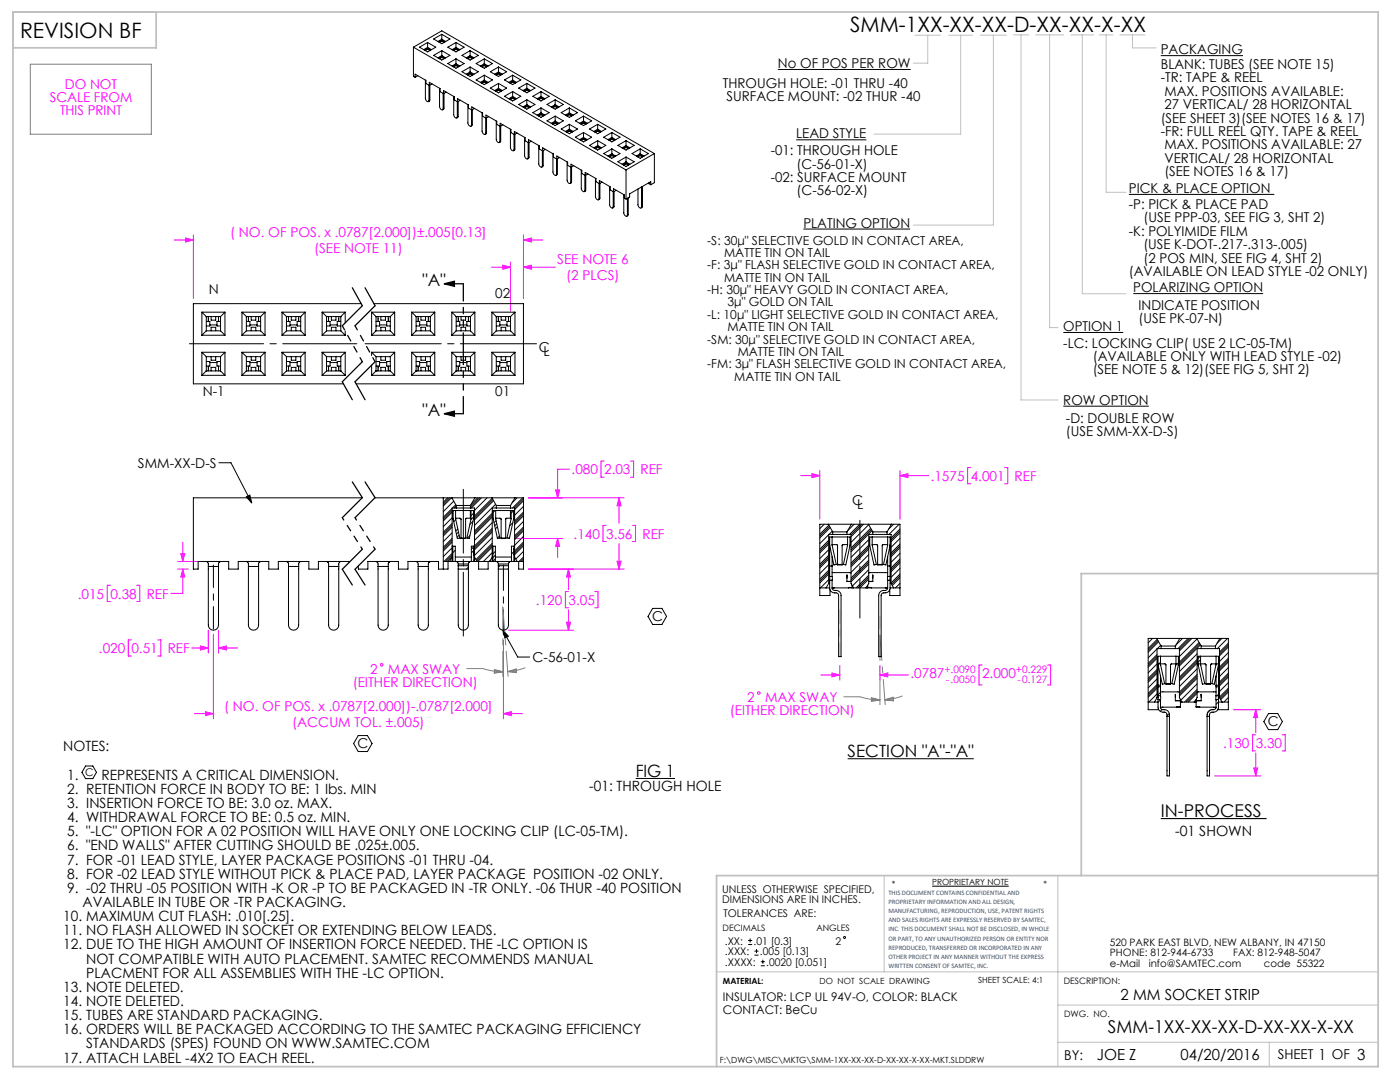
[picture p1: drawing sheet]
<svg xmlns="http://www.w3.org/2000/svg" width="279mm" height="216mm" viewBox="0 0 279 216" stroke-linecap="round" stroke-linejoin="round" font-family="sans-serif">
<g fill="none" stroke="#000" stroke-width=".2">
<path d="M155.2 13.9h26.6M231.7 11.1h16.4M158.9 27.9h14M225.3 38.8h29M160.3 45.7h21.3M226.2 58.6h25.9M212.2 66.3h12M43.7 92.3h2.4l4.1 8.1M49.2 99.1l.7-.3 .3 1.6zM212.2 81h17.1M100.4 125.8l1.1 1.1-.7 .4zM100.4 125.8l2.9 5.3h2.4"/>
<path d="M130.3 121.4h1.8l.9 1.6-.9 1.6h-1.8l-1-1.6zM17.1 152.8h1.4l.8 1.3-.8 1.3h-1.4l-.7-1.3zM71.5 146.8h1.8l1 1.6-1 1.6h-1.8l-.9-1.6zM126.9 155.3h7.8M169.2 151.4h25.1M253.2 142.4h1.8l.9 1.6-.9 1.6h-1.8l-1-1.6zM186 176.8h15.3"/>
</g>
<g fill="none" stroke="#c0c0c0" stroke-width=".2">
<path d="M182.6 7h5.1M185.2 7v5.6h-2.9M189.3 7h4.8M191.7 7v19.8h-17.3M195.6 7h5.3M198.3 7v37.9h-16M202.2 7h3.1M203.8 7v72.8h7.3M206.7 7h5.6M209.5 7v58.4h1.6M213.7 7h4.6M216 7v51.6h8.7"/>
<path d="M219.4 7h2.7M220.8 7v31.4h3.9M223.5 7h5M226 7v2.6h4.7M176.5 174.7v19.2M211.1 174.7v38.1M143 193.9h132M211.1 208h63.9M211.1 200.6h63.9M253.3 208v4.8"/>
</g>
<path d="M2.6 2.4h272.4v210.4h-272.4zM31.2 2.4v7.1h-28.6M275 114.5h-59.2v60.2M275 174.7h-132v38.1" fill="none" stroke="#c0c0c0" stroke-width=".35"/>
<g fill="none" stroke="#f0f" stroke-width=".2">
<path d="M34.8 47.9h3.8M37 47.5l1.6 .4-1.6 .4zM38.6 46.9v12.7M98.1 53.3h3.8M100.3 52.9l1.6 .4-1.6 .4zM101.9 52.3v9.9M104.5 47.9l1.5-.4v.8zM104.5 53.3l1.5-.4v.8zM104.5 46.9v12.7M104.5 47.9h3.8M104.5 53.3h6.3M105.5 99.3h19.1"/>
<path d="M110.9 97.8h.8l-.4 1.5zM113.7 93.6h-2.4v5.7M120.6 92h-.6v3.2h.6M123.5 99.3l.4 1.6h-.7zM123.5 99.3v5.1M125.8 92h.7v3.2h-.7M159.8 94.9h3.8M162 94.5l1.6 .4-1.6 .4zM163.6 93.9v9.7M179.6 94.9l1.6-.4v.8zM179.6 93.9v9.7M179.6 94.9h5.7"/>
<path d="M193.7 93.3h-.6v3.2h.6M200.5 93.3h.6v3.2h-.6M22 116.8h-.6v3.2h.6M27.3 116.8h.6v3.2h-.6M35.5 113.6h2.1M35.5 112h4M36.1 110.5h.8l-.4 1.5zM36.5 113.6l.4 1.5h-.8zM36.5 113.6v4.8h-2.4M36.5 108.2v3.8M102.7 107.5h9.6M105.5 113.6h19.1"/>
<path d="M111.3 107.5l.4 1.5h-.8zM111.3 107.5v3.8M113.5 113.6l.3 1.5h-.7zM113.5 118h-.7v3.3h.7M113.5 113.6v4M118.7 118h.6v3.3h-.6M121 104.8h-.7v3.3h.7M123.2 112h.7l-.4 1.6zM123.5 108.5v5.1M126.2 104.8h.6v3.3h-.6M26.2 127.7h-.6v3.2h.6M31.5 127.7h.6v3.2h-.6"/>
<path d="M38.3 129.3h3.3M40 128.9l1.6 .4-1.6 .4zM41.6 125.8v4.5M42.6 126.5v16.9M43.6 129.3l1.6-.4v.8zM43.6 125.8v4.5M43.6 129.3h3.8M100.5 127.7v15.7M101.5 125.8h13M113.1 124.2h.7l-.3 1.6zM113.5 121.7v4.1M163.8 134.7h3.8"/>
<path d="M166 134.3l1.6 .4-1.6 .4zM167.6 132.8v2.9M175.6 134.7l1.6-.4v.8zM175.6 132.8v2.9M175.6 134.7h5.7M196 132.7h-.6v4h.6M209.1 132.7h.6v4h-.6M38.8 142.4h3.8M41 142l1.6 .4-1.6 .4zM100.5 142.4l1.5-.4v.8zM100.5 142.4h3.8M242.4 154.8h9.2"/>
<path d="M246.2 141.6h5.4M250.2 153.2h.8l-.4 1.6zM250.6 141.6l.4 1.6h-.8zM250.6 146.6h-.6v3.2h.6M250.6 141.6v4.6M250.6 150.2v4.6M255.9 146.6h.6v3.2h-.6"/>
<circle cx="76.2" cy="132.7" r=".26"/>
<circle cx="151.4" cy="138.3" r=".26"/>
</g>
<path d="M231.7 163.3h21.1" fill="none" stroke="#000" stroke-width=".21"/>
<path d="M88.7 56.6l2-.5v1zM88.7 56.6h3.8M88.7 82.6l2-.6v1.1zM88.7 82.6h3.8" fill="none" stroke="#000" stroke-width=".25"/>
<g fill="none" stroke="#808080" stroke-width=".2">
<path d="M6 12.8h24.2v14h-24.2zM93.2 133.4h3.2a12.9 12.9 0 0 0 4 .6M98.7 133.8l1.7 .2M98.7 133.6l1.7 .4-1.8 .3zM100.4 134l-1.7 .1M101.3 134l1.7-.5 .1 .7zM101.3 134h1.8M103 133.7l-1.7 .3M104.9 133.2l-1.8 .5-1.8 .3M168.4 139h3.2a12.9 12.9 0 0 0 4 .7M173.9 139.4l1.7 .3M173.9 139.2l1.7 .5-1.7 .3z"/>
<path d="M175.6 139.7l-1.7 .1M176.6 139.6l1.7-.5v.8zM176.6 139.6l1.7 .1M178.3 139.3l-1.7 .3M180.1 138.9l-1.7 .5-1.8 .2"/>
</g>
<path d="M71.2 68.6h-33.4" fill="none" stroke="#000" stroke-width=".2" stroke-dasharray="15.2 1.3 1.3 1.3" stroke-dashoffset=".4"/>
<path d="M107.1 68.6h-34.2" fill="none" stroke="#000" stroke-width=".2" stroke-dasharray="15.2 1.3 1.3 1.3"/>
<path d="M100.5 126.7v-13.9" fill="none" stroke="#000" stroke-width=".2" stroke-dasharray="15.2 1.3 1.3 1.3" stroke-dashoffset="10.2"/>
<path d="M92.5 126.9v-29.3" fill="none" stroke="#000" stroke-width=".2" stroke-dasharray="15.2 1.3 1.3 1.3" stroke-dashoffset="2.5"/>
<path d="M42.6 125.5v-12.7" fill="none" stroke="#000" stroke-width=".2" stroke-dasharray="15.2 1.3 1.3 1.3" stroke-dashoffset="10.8"/>
<path d="M171.6 103.8v19.5" fill="none" stroke="#000" stroke-width=".2" stroke-dasharray="15.2 1.3 1.3 1.3" stroke-dashoffset="7.4"/>
<g fill="none" stroke="#000" stroke-width=".25" stroke-dasharray="6.3 1.3 1.3 1.3 1.3 1.3">
<path d="M70.3 57.4l2 3.6M72.9 57.4l2 3.6M68.3 76.2l2 3.6M70.9 76.2l2 3.6M72.3 61l-4 4M72.3 72.2l-4 4M74.9 61l-4 4M74.9 72.2l-4 4M70.3 96.2l2 3.1M72.3 99.3l-4 4M72.9 96.2l2 3.1M74.9 99.3l-4 4"/>
<path d="M68.3 113.6l2 3.1M70.9 113.6l2 3.1M72.3 109.6l-4 4M74.9 109.6l-4 4"/>
</g>
<path d="M68.3 65l4 7.2M70.9 65l4 7.2" fill="none" stroke="#000" stroke-width=".25" stroke-dasharray="6.3 1.3 1.3 1.3 1.3 1.3" stroke-dashoffset="5.4"/>
<path d="M68.3 103.3l4 6.3M70.9 103.3l4 6.3" fill="none" stroke="#000" stroke-width=".25" stroke-dasharray="6.3 1.3 1.3 1.3 1.3 1.3" stroke-dashoffset="5.8"/>
<path d="M92.5 56.6v26" fill="none" stroke="#000" stroke-width=".25" stroke-dasharray="6.3 1.3 1.3 1.3 1.3 1.3" stroke-dashoffset="2.9"/>
<path d="M100.4 121.1l1 13.9M100.4 135v-13.9M175.6 126.8l1.1 13.8M175.6 140.6v-13.8" fill="none" stroke="#808080" stroke-width=".2" stroke-dasharray="15.2 1.3 1.3 1.3" stroke-dashoffset="10.2"/>
<path d="M167.6 131v-9.3" fill="none" stroke="#c0c0c0" stroke-width=".2" stroke-dasharray="15.2 1.3 1.3 1.3" stroke-dashoffset="12.5"/>
<path d="M175.6 131.7v-8.8" fill="none" stroke="#c0c0c0" stroke-width=".2" stroke-dasharray="15.2 1.3 1.3 1.3" stroke-dashoffset="12.8"/>
<g fill="#000">
<path d="M88.7 56.6l2-.5v1zM88.7 82.6l2-.6v1.1z"/>
<path d="M49.2 99.1l.7-.3 .3 1.6zM100.4 125.8l1.1 1.1-.7 .4z"/>
</g>
<path d="M37 47.5l1.6 .4-1.6 .4zM104.5 47.9l1.5-.4v.8zM100.3 52.9l1.6 .4-1.6 .4zM104.5 53.3l1.5-.4v.8zM110.9 97.8h.8l-.4 1.5zM111.3 107.5l.4 1.5h-.8zM36.5 113.6l.4 1.5h-.8zM36.1 110.5h.8l-.4 1.5zM41 142l1.6 .4-1.6 .4zM100.5 142.4l1.5-.4v.8zM123.5 99.3l.4 1.6h-.7zM123.2 112h.7l-.4 1.6zM43.6 129.3l1.6-.4v.8zM40 128.9l1.6 .4-1.6 .4zM113.1 124.2h.7l-.3 1.6zM113.5 113.6l.3 1.5h-.7zM166 134.3l1.6 .4-1.6 .4zM175.6 134.7l1.6-.4v.8zM162 94.5l1.6 .4-1.6 .4zM179.6 94.9l1.6-.4v.8zM250.2 153.2h.8l-.4 1.6zM250.6 141.6l.4 1.6h-.8z" fill="#f0f"/>
<g fill="none" stroke="#000" stroke-width=".2">
<path d="M82.5 9.4l5.7-3.2 42.4 24.4M82.5 9.4l42.4 24.5M82.5 9.4v5.8l.3 .2M82.8 15.4v-.6l2.2 1.2v.7l.7 .4M83.4 15.1l-.6 .3M83.7 9.4l1.6-.9 1.7 .9-1.7 1zM84.6 9.9l.7-.4 .8 .4M84.9 10.1l.4-.3 .5 .3M84.9 16v3.6l.2 .5 .3 .2 .2-.3v-3M85.3 9.7h.1M85.3 9.7l.6 .3M85.3 8.5v1.2"/>
<path d="M85.3 9.7l-.6 .3M85.7 17.1v-.7l2.1 1.3v.6l.7 .4M85.8 17v2.9l-.3 .4M86.2 16.7l-.5 .4M86.5 11.1l1.7-1 1.6 1-1.6 .9zM86.5 7.8l1.7-1 1.6 1-1.6 .9zM87.4 11.5l.8-.4 .7 .4M87.4 8.3l.8-.5 .7 .5M87.6 11.6l.6-.3 .6 .3M87.7 17.6v3.7l.1 .3 .4 .3 .2-.2v-3.1M88.1 11.3h.1M88.1 8.1h.1"/>
<path d="M88.2 11.5l-.5 .2M88.2 8.2l-.5 .3M88.2 11.5h.1M88.2 8.2h.1M88.2 8l.6 .4M88.2 6.8v1.3M88.2 10.1v1.2M88.2 8l-.6 .4M88.2 8.2l.4 .3M88.2 11.5l.4 .2M88.5 18.7v-.6l2.2 1.2v.6l.6 .4M88.6 18.6v3l-.3 .3"/>
<path d="M89 18.4l-.5 .3M89.4 12.7l1.6-1 1.6 1-1.6 .9zM89.4 9.4l1.6-.9 1.6 .9-1.6 1zM90.2 13.2l.8-.5 .8 .5M90.2 9.9l.8-.4 .8 .4M90.4 13.3l.6-.4 .6 .4M90.6 19.2v3.7l.1 .3 .3 .4 .3-.3v-3M91 13h.1M91 9.7h.1M91 13.1l-.5 .3M91 9.8l-.5 .3M91 13.1h.1"/>
<path d="M91 9.8h.1M91 9.7l.6 .3M91 8.5v1.2M91 11.7v1.3M91 9.7l-.6 .3M91 9.8l.5 .3M91 13.1l.5 .3M92.2 14.3l1.6-.9 1.7 .9-1.7 1zM92.2 11.1l1.6-1 1.7 1-1.7 .9zM93 14.8l.8-.4 .8 .4M93 11.5l.8-.4 .8 .4M93.2 11.6l.6-.3 .6 .3"/>
<path d="M93.4 15l.4-.3 .5 .3M93.4 11.7l.4-.2 .5 .2M93.8 14.6h.1M93.8 10.1v1.2M93.8 13.4v1.2M93.8 14.6l.6 .3M93.8 14.6l-.6 .3M95 15.9l1.7-.9 1.6 .9-1.6 1zM95 12.7l1.7-1 1.6 1-1.6 .9zM95.9 16.4l.8-.4 .7 .4M95.9 13.2l.8-.5 .7 .5M96.1 13.3l.6-.4 .6 .4"/>
<path d="M96.6 13h.1M96.6 16.2h.1M96.6 13.1l-.4 .3M96.6 16.4l-.4 .2M96.7 13.1h.1M96.7 16.4h.1M96.7 16.2l.6 .3M96.7 11.7v1.3M96.7 15v1.2M96.7 16.2l-.6 .3M96.7 13.1l.4 .3M96.7 16.4l.4 .2"/>
<path d="M97.9 17.6l1.6-1 1.6 1-1.6 .9zM97.9 14.3l1.6-.9 1.6 .9-1.6 1zM98.7 18.1l.8-.5 .8 .5M98.7 14.8l.8-.4 .8 .4M98.9 18.2l.6-.4 .6 .4M99.4 14.6h.1M99.4 17.9h.1M99.5 14.7l-.5 .3M99.5 18l-.5 .3M99.5 14.7h.1M99.5 18h.1M99.5 14.6l.6 .3"/>
<path d="M99.5 13.4v1.2M99.5 16.6v1.3M99.5 14.6l-.6 .3M99.5 14.7l.4 .3M99.5 18l.4 .3M100.7 19.2l1.6-.9 1.6 .9-1.6 1zM100.7 15.9l1.6-.9 1.6 .9-1.6 1zM101.5 19.7l.8-.4 .8 .4M101.5 16.4l.8-.4 .8 .4M101.7 19.8l.6-.3 .6 .3M101.8 19.9l.5-.3 .5 .3M101.8 16.6l.5-.2 .5 .2"/>
<path d="M102.3 16.2h.1M102.3 18.3v1.2M102.3 16.2l.6 .3M102.3 15v1.2M102.3 16.2l-.6 .3M103.5 17.6l1.6-1 1.7 1-1.7 .9zM104.4 18.1l.7-.5 .8 .5M104.5 18.2l.6-.4 .6 .4M104.7 18.3l.4-.3 .5 .3M105.1 17.9h.1M105.1 16.6v1.3M105.1 19.9v1.2"/>
<path d="M106.3 19.2l1.7-.9 1.6 .9-1.6 1zM107.2 19.7l.8-.4 .7 .4M107.4 19.8l.6-.3 .6 .3M107.9 19.5h.1M108 19.6l-.5 .3M108 19.6h.1M108 18.3v1.2M108 19.6l.4 .3M110.8 19.9v1.2M91.3 20.3v-.6l2.2 1.2v.7l.7 .4M91.4 20.3v2.9l-.2 .3M91.9 20l-.6 .3"/>
<path d="M93.4 20.9v3.6l.1 .4 .4 .3 .2-.3v-3M94.2 22v-.7l2.1 1.3v.6l.7 .4M94.3 21.9v2.9l-.3 .4M94.7 21.6l-.5 .4M96.2 22.5v3.7l.1 .3 .4 .3 .2-.2v-3.1M97 23.6v-.6l2.1 1.2v.6l.7 .4M97.1 23.5v3l-.3 .3M97.5 23.3l-.5 .3M99 24.1v3.7l.1 .3 .4 .4 .3-.3v-3M99.8 25.2v-.6l2.2 1.2v.7l.6 .3M99.9 25.2v2.9l-.3 .3M100.4 24.9l-.6 .3"/>
<path d="M101.9 25.8v3.6l.1 .4 .4 .3 .2-.3v-3M102.6 26.8v-.6l2.2 1.3v.6l.7 .4M102.8 26.8v2.9l-.3 .4M103.2 26.5l-.6 .3M103.5 20.8l1.6-.9 1.7 .9-1.7 1zM104.4 21.3l.7-.4 .8 .4M104.7 21.5l.4-.2 .5 .2M104.7 27.4v3.7l.1 .3 .4 .3 .2-.2v-3.1M105.1 21.1h.1M105.1 21.1l.6 .3M105.1 21.1l-.6 .3M105.5 28.5v-.6l2.1 1.2v.6l.7 .4"/>
<path d="M105.6 28.4v3l-.3 .3M106 28.2l-.5 .3M106.3 22.5l1.7-1 1.6 1-1.6 .9zM107.2 23l.8-.5 .7 .5M107.5 29v3.7l.2 .5 .3 .2 .2-.3v-3M107.9 22.8h.1M108 22.9l-.5 .3M108 22.9h.1M108 22.7l.6 .4M108 21.5v1.3M108 22.7l-.6 .4M108 22.9l.4 .3"/>
<path d="M108.3 30.1v-.6l2.2 1.2v.7l.6 .3M108.4 30.1v2.9l-.3 .3M108.8 29.8l-.5 .3M109.2 24.1l1.6-.9 1.6 .9-1.6 1zM109.2 20.8l1.6-.9 1.6 .9-1.6 1zM110 24.6l.8-.4 .8 .4M110 21.3l.8-.4 .8 .4M110.2 24.7l.6-.3 .6 .3M110.3 21.5l.5-.2 .5 .2M110.3 24.8l.5-.3 .5 .3M110.3 30.7v3.6l.2 .4 .3 .3 .3-.3v-3M110.8 21.1h.1"/>
<path d="M110.8 23.2v1.2M110.8 21.1l.6 .3M110.8 21.1l-.6 .3M111.1 31.7v-.6l2.2 1.3v.6l.7 .4M111.2 31.7v2.9l-.2 .4M111.7 31.4l-.6 .3M112 25.7l1.6-.9 1.7 .9-1.7 1zM112 22.5l1.6-1 1.7 1-1.7 .9zM112.8 26.2l.8-.4 .8 .4M112.8 23l.8-.5 .8 .5M113.2 26.4l.4-.2 .5 .2M113.2 23.2l.4-.3 .5 .3"/>
<path d="M113.2 32.3v3.7l.1 .3 .4 .3 .2-.2v-3.1M113.6 26h.1M113.6 22.8h.1M113.6 26l.6 .3M113.6 22.7l.6 .4M113.6 21.5v1.3M113.6 24.8v1.2M113.6 26l-.6 .3M113.6 22.7l-.6 .4M114 33.4v-.6l2.1 1.2v.6l.7 .4M114.1 33.3v3l-.3 .3M114.5 33.1l-.5 .3"/>
<path d="M114.8 27.4l1.7-1 1.6 1-1.6 .9zM114.8 24.1l1.7-.9 1.6 .9-1.6 1zM115.7 27.9l.8-.5 .7 .5M115.7 24.6l.8-.4 .7 .4M115.9 24.7l.6-.3 .6 .3M116 33.9v3.7l.1 .3 .4 .4 .2-.3v-3M116.4 24.4h.1M116.4 27.7h.1M116.4 24.5l-.4 .3M116.4 27.8l-.4 .3M116.5 24.5h.1M116.5 27.8h.1"/>
<path d="M116.5 27.6l.6 .4M116.5 23.2v1.2M116.5 26.4v1.2M116.5 27.6l-.6 .4M116.5 27.8l.4 .3M116.5 24.5l.4 .3M116.8 35v-.6l2.1 1.2v.7l.7 .3M116.9 34.9v3l-.3 .3M117.3 34.7l-.5 .3M117.7 29l1.6-.9 1.6 .9-1.6 1zM117.7 25.7l1.6-.9 1.6 .9-1.6 1zM118.5 29.5l.8-.4 .8 .4"/>
<path d="M118.5 26.2l.8-.4 .8 .4M118.7 29.6l.6-.3 .6 .3M118.8 29.7l.5-.3 .4 .3M118.8 26.4l.5-.2 .4 .2M118.8 35.6v3.6l.1 .4 .4 .3 .3-.3v-3M119.2 29.3h.1M119.2 26h.1M119.3 26l.6 .3M119.3 24.8v1.2M119.3 28.1v1.2M119.3 26l-.6 .3M119.6 36.6v-.6l2.2 1.3v.6l.6 .4"/>
<path d="M119.7 36.6v2.9l-.3 .4M120.2 36.3l-.6 .3M120.5 30.6l1.6-.9 1.6 .9-1.6 1zM120.5 27.4l1.6-1 1.6 1-1.6 .9zM121.3 31.1l.8-.4 .8 .4M121.3 27.9l.8-.5 .8 .5M121.5 31.2l.6-.3 .6 .3M121.6 28.1l.5-.3 .5 .3M121.6 31.3l.5-.2 .5 .2M121.7 37.2v3.7l.2 .5 .3 .1 .2-.2v-3.1M122.1 27.7h.1M122.1 29.7v1.2"/>
<path d="M122.1 26.4v1.2M122.1 27.6l.6 .4M122.1 27.6l-.6 .4M122.4 38.3v-.6l2.2 1.2v.6l.3 .2M122.6 38.2v3l-.3 .3M123 38l-.6 .3M123.3 32.3l1.6-1 1.7 1-1.7 .9zM123.3 29l1.6-.9 1.7 .9-1.7 1zM124.2 32.8l.7-.5 .8 .5M124.2 29.5l.7-.4 .8 .4M124.3 29.6l.6-.3 .6 .3M124.5 38.8v3.7l.1 .3 .4 .4 .2-.3v-3.3"/>
<path d="M124.9 32.5h.1M124.9 29.3h.1M124.9 32.7l-.4 .3M124.9 29.4l-.4 .3M125 32.7h.1M125 29.4h.1M124.9 33.9v5.8M124.9 28.1v1.2M124.9 31.3v1.2M124.9 32.5l.6 .4M124.9 32.5l-.6 .4M125 32.7l.4 .3"/>
<path d="M125 29.4l.4 .3M125.4 39.5v3.3l-.3 .3M126.1 30.6l1.7-.9 1.6 .9-1.6 1zM127 31.1l.8-.4 .7 .4M127.2 31.2l.6-.3 .6 .3M127.7 30.9h.1M127.8 31.1l-.5 .2M127.8 31.1h.1M127.8 29.7v1.2M127.8 31.1l.4 .2M128 37.3v4l-.2 .2-.3-.1-.2-.5v-3.2M128.2 37.2v4l-.3 .3"/>
<path d="M129.5 36.4v.3l.4 .2M129.9 36.9v-.7l-4.2 2.5v.6l-.8 .4M130.6 30.6l-5.7 3.3M130.6 30.6v5.9l-.7 .4M40.3 74.9h4.6M40.3 70.3h4.6M40.3 62.3h4.6M40.3 66.9h4.6M40.3 70.3l.9 .9M40.3 62.3v4.6M40.3 70.3v4.6M40.3 62.3l.9 .9"/>
<path d="M41.2 74h.1M41.2 72.1h.7v.9h-.7M41.2 64.1h.7v.9h-.7M41.2 74h2.8M41.2 71.2h2.8M41.2 63.2h2.8M41.2 66h2.8M41.2 74l-.9 .9M41.2 63.2v2.8M41.2 71.2v2.8M41.2 66l-.9 .9M41.2 63.2h.1"/>
<path d="M41.5 63.2l.1 .9M41.6 73l-.1 1M41.9 72.3h1.4M41.9 64.8h1.4M42.1 74v-.7h.9v.7M42.1 71.2v.7h.9v-.7M42.1 63.2v.7h.9v-.7M42.1 66v-.7h.9v.7M43.6 73v1M43.6 63.2v.9M44 63.2h.1M44 74h.1"/>
<path d="M44 72.1h-.7v.9h.7M44 64.1h-.7v.9h.7M44 74l.9 .9M44 63.2v2.8M44 71.2v2.8M44 66l.9 .9M44.9 70.3l-.9 .9M44.9 62.3l-.9 .9M44.9 62.3v4.6M44.9 70.3v4.6M48.3 74.9h4.6M48.3 70.3h4.6"/>
<path d="M48.3 62.3h4.6M48.3 66.9h4.6M48.3 62.3l.9 .9M48.3 70.3l.9 .9M48.3 62.3v4.6M48.3 70.3v4.6M49.2 74h.1M49.2 72.1h.7v.9h-.7M49.2 64.1h.7v.9h-.7M49.2 74h2.8M49.2 71.2h2.8M49.2 63.2h2.8"/>
<path d="M49.2 66h2.8M49.2 66l-.9 .9M49.2 74l-.9 .9M49.2 63.2v2.8M49.2 71.2v2.8M49.2 63.2h.1M49.5 63.2l.1 .9M49.6 73l-.1 1M49.9 72.3h1.4M49.9 64.8h1.4M50.1 74v-.7h.9v.7M50.1 71.2v.7h.9v-.7"/>
<path d="M50.1 63.2v.7h.9v-.7M50.1 66v-.7h.9v.7M51.6 73v1M51.6 63.2v.9M52 63.2h.1M52 74h.1M52 72.1h-.7v.9h.7M52 64.1h-.7v.9h.7M52 63.2v2.8M52 71.2v2.8M52 66l.9 .9M52 74l.9 .9"/>
<path d="M52.9 62.3l-.9 .9M52.9 62.3v4.6M52.9 70.3v4.6M52.9 70.3l-.9 .9M56.3 74.9h4.6M56.3 70.3h4.6M56.3 62.3h4.6M56.3 66.9h4.6M56.3 70.3l.9 .9M56.3 62.3v4.6M56.3 70.3v4.6M56.3 62.3l.9 .9"/>
<path d="M57.2 74h.1M57.2 72.1h.7v.9h-.7M57.2 64.1h.7v.9h-.7M57.2 74h2.8M57.2 71.2h2.8M57.2 63.2h2.8M57.2 66h2.8M57.2 74l-.9 .9M57.2 66l-.9 .9M57.2 63.2v2.8M57.2 71.2v2.8M57.2 63.2h.1"/>
<path d="M57.5 63.2l.1 .9M57.6 73l-.1 1M57.9 72.3h1.4M57.9 64.8h1.4M58.1 74v-.7h.9v.7M58.1 71.2v.7h.9v-.7M58.1 63.2v.7h.9v-.7M58.1 66v-.7h.9v.7M59.6 73v1M59.6 63.2v.9M60 63.2h.1M60 74h.1"/>
<path d="M60 72.1h-.7v.9h.7M60 64.1h-.7v.9h.7M60 74l.9 .9M60 66l.9 .9M60 63.2v2.8M60 71.2v2.8M60.9 70.3l-.9 .9M60.9 62.3l-.9 .9M60.9 62.3v4.6M60.9 70.3v4.6M64.3 74.9h4.6M64.3 70.3h4.6"/>
<path d="M64.3 62.3h4.6M64.3 66.9h4.6M64.3 62.3l.9 .9M64.3 62.3v4.6M64.3 70.3v4.6M64.3 70.3l.9 .9M65.2 74h.1M65.2 72.1h.7v.9h-.7M65.2 64.1h.7v.9h-.7M65.2 74h2.8M65.2 71.2h2.8M65.2 63.2h2.8"/>
<path d="M65.2 66h2.8M65.2 66l-.9 .9M65.2 74l-.9 .9M65.2 63.2v2.8M65.2 71.2v2.8M65.2 63.2h.1M65.5 63.2l.1 .9M65.6 73l-.1 1M65.9 72.3h1.4M65.9 64.8h1.4M66.1 74v-.7h.9v.7M66.1 71.2v.7h.9v-.7"/>
<path d="M66.1 63.2v.7h.9v-.7M66.1 66v-.7h.9v.7M67.6 73v1M67.6 63.2v.9M68 63.2h.1M68 74h.1M68 72.1h-.7v.9h.7M68 64.1h-.7v.9h.7M68 66l.9 .9M68 74l.9 .9M68 63.2v2.8M68 71.2v2.8"/>
<path d="M68.9 62.3l-.9 .9M68.9 62.3v2.1M68.9 66v.9M68.9 70.3v4.6M68.9 70.3l-.9 .9M72.1 60.6h-33.5v16h29.9M72.3 72.1v.1M74.2 70.3l.8 .9M74.2 74.9h4.6M74.2 70.3h4.6M74.2 62.3v4.6M74.2 70.3v.6"/>
<path d="M74.2 72.9v2M74.2 62.3l.8 .9M74.2 62.3h4.6M74.2 66.9h4.6M74.6 60.6h29.9v16h-33.4M75 74h.1M75 72.1h.8v.9h-.8M75 64.1h.8v.9h-.8M75 74l-.8 .9M75 74h2.9M75 71.2h2.9M75 63.2v2.8"/>
<path d="M75 71.2v2.8M75 66l-.8 .9M75 63.2h2.9M75 66h2.9M75.1 63.2h-.1M75.4 63.2l.1 .9M75.5 73l-.1 1M75.8 72.3h1.4M75.8 64.8h1.4M76 74v-.7h.9v.7M76 71.2v.7h.9v-.7M76 63.2v.7h.9v-.7"/>
<path d="M76 66v-.7h.9v.7M77.5 73v1M77.5 63.2v.9M77.8 63.2h.1M77.9 74h-.1M77.9 72.1h-.7v.9h.7M77.9 64.1h-.7v.9h.7M77.9 74l.9 .9M77.9 63.2v2.8M77.9 71.2v2.8M77.9 66l.9 .9M78.8 62.3v4.6"/>
<path d="M78.8 70.3v4.6M78.8 70.3l-.9 .9M78.8 62.3l-.9 .9M82.2 74.9h4.6M82.2 70.3h4.6M82.2 70.3l.8 .9M82.2 62.3h4.6M82.2 66.9h4.6M82.2 62.3l.8 .9M82.2 62.3v4.6M82.2 70.3v4.6M83 74h.1"/>
<path d="M83 72.1h.8v.9h-.8M83 64.1h.8v.9h-.8M83 66l-.8 .9M83 74h2.9M83 71.2h2.9M83 74l-.8 .9M83 63.2h2.9M83 66h2.9M83 63.2v2.8M83 71.2v2.8M83.1 63.2h-.1M83.4 63.2l.1 .9"/>
<path d="M83.5 73l-.1 1M83.8 72.3h1.4M83.8 64.8h1.4M84 74v-.7h.9v.7M84 71.2v.7h.9v-.7M84 63.2v.7h.9v-.7M84 66v-.7h.9v.7M85.5 73v1M85.5 63.2v.9M85.8 63.2h.1M85.9 74h-.1M85.9 72.1h-.7v.9h.7"/>
<path d="M85.9 64.1h-.7v.9h.7M85.9 74l.9 .9M85.9 63.2v2.8M85.9 71.2v2.8M85.9 66l.9 .9M86.8 62.3l-.9 .9M86.8 62.3v4.6M86.8 70.3v4.6M86.8 70.3l-.9 .9M90.2 74.9h4.6M90.2 70.3h4.6M90.2 70.3l.8 .9"/>
<path d="M90.2 62.3v4.6M90.2 70.3v4.6M90.2 62.3l.8 .9M90.2 62.3h4.6M90.2 66.9h4.6M91 74h.1M91 72.1h.8v.9h-.8M91 64.1h.8v.9h-.8M91 74h2.9M91 71.2h2.9M91 66l-.8 .9M91 74l-.8 .9"/>
<path d="M91 63.2v2.8M91 71.2v2.8M91 63.2h2.9M91 66h2.9M91.1 63.2h-.1M91.4 63.2l.1 .9M91.5 73l-.1 1M91.8 72.3h1.4M91.8 64.8h1.4M92 74v-.7h.9v.7M92 71.2v.7h.9v-.7M92 63.2v.7h.9v-.7"/>
<path d="M92 66v-.7h.9v.7M93.5 73v1M93.5 63.2v.9M93.8 63.2h.1M93.9 74h-.1M93.9 72.1h-.7v.9h.7M93.9 64.1h-.7v.9h.7M93.9 74l.9 .9M93.9 66l.9 .9M93.9 63.2v2.8M93.9 71.2v2.8M94.8 62.3l-.9 .9"/>
<path d="M94.8 70.3l-.9 .9M94.8 62.3v4.6M94.8 70.3v4.6M98.2 74.9h4.6M98.2 70.3h4.6M98.2 70.3l.8 .9M98.2 62.3v4.6M98.2 70.3v4.6M98.2 62.3h4.6M98.2 66.9h4.6M98.2 62.3l.8 .9M99 74h.1"/>
<path d="M99 72.1h.8v.9h-.8M99 64.1h.8v.9h-.8M99 74h2.9M99 71.2h2.9M99 66l-.8 .9M99 74l-.8 .9M99 63.2v2.8M99 71.2v2.8M99 63.2h2.9M99 66h2.9M99.1 63.2h-.1M99.4 63.2l.1 .9"/>
<path d="M99.5 73l-.1 1M99.8 72.3h1.4M99.8 64.8h1.4M100 74v-.7h.9v.7M100 63.2v.7h.9v-.7M100 66v-.7h.9v.7M100 71.2v.7h.9v-.7M101.5 73v1M101.5 63.2v.9M101.8 63.2h.1M101.9 74h-.1M101.9 64.1h-.7v.9h.7"/>
<path d="M101.9 72.1h-.7v.9h.7M101.9 74l.9 .9M101.9 63.2v2.8M101.9 71.2v2.8M101.9 66l.9 .9M102.8 62.3l-.9 .9M102.8 62.3v4.6M102.8 70.3v4.6M102.8 70.3l-.9 .9M72.3 99.3h-33.7v14.3h.9v-1.6h6.1v1.6h1.9v-1.6h6.1v1.6h1.9v-1.6h6.1v1.6h1.9v-1.6h6.1v.3M74.8 99.3h29.7v14.3h-1v-1.6M88.5 99.3v14.3"/>
<path d="M89.3 99.3l-.8 .9M89.7 99.3l-1.2 1.3M90.1 99.3l-1.6 1.7M90.2 99.3l.8 1.6M94.8 99.3l-.9 1.6M95.3 99.3l-1.3 1.4M95.7 99.3l-1.8 1.9M96.1 99.3l-2 2.1M97.2 99.3l-2.5 2.5M98.2 99.3l.8 1.6M98.2 99.4l-3.5 3.6M98.4 99.7l-3.7 3.6"/>
<path d="M98.5 99.9l-3.8 3.8M102.8 99.3l-.9 1.6M103.2 99.3l-1 1M104.3 99.3l-2 2.1M104.5 99.9l-1.8 1.8M104.5 99.6l-1.8 1.8M41.1 112l.3 .2M41.4 112.2l.2 .8M41.6 112l-.2 .2M41.6 113v11.7a1.02 1.02 0 0 0 1 1.1 1.02 1.02 0 0 0 1-1.1v-11.7M41.6 113h2M43.6 112l.2 .2"/>
<path d="M43.8 112.2l-.2 .8M44.1 112l-.3 .2M49.1 112l.3 .2M49.4 112.2l.2 .8M49.6 112l-.2 .2M49.6 113v11.7a1.02 1.02 0 0 0 1 1.1 1.02 1.02 0 0 0 1-1.1v-11.7M49.6 113h2M51.6 112l.2 .2M51.8 112.2l-.2 .8M52.1 112l-.3 .2M57.1 112l.3 .2M57.4 112.2l.2 .8"/>
<path d="M57.6 112l-.2 .2M57.6 113v11.7a1.02 1.02 0 0 0 1 1.1 1.02 1.02 0 0 0 1-1.1v-11.7M57.6 113h2M59.6 112l.2 .2M59.8 112.2l-.2 .8M60.1 112l-.3 .2M65.1 112l.3 .2M65.4 112.2l.2 .8M65.6 112l-.2 .2M65.6 113v11.7a1.02 1.02 0 0 0 1 1.1 1.02 1.02 0 0 0 1-1.1v-11.7M65.6 113h2M67.6 112l.2 .2"/>
<path d="M67.8 112.2l-.2 .8M68.1 112l-.3 .2M74.9 112l.4 .2M75.3 112.2l.2 .8M75.4 112l-.1 .2M75.5 113v11.7a1.02 1.02 0 0 0 1 1.1 1.02 1.02 0 0 0 1-1.1v-11.7M75.5 113h2M77.5 112l.1 .2M77.6 112.2l-.1 .8M78 112l-.4 .2M82.9 112l.4 .2M83.3 112.2l.2 .8"/>
<path d="M83.4 112l-.1 .2M83.5 113v11.7a1.02 1.02 0 0 0 1 1.1 1.02 1.02 0 0 0 1-1.1v-11.7M83.5 113h2M85.5 112l.1 .2M85.6 112.2l-.1 .8M86 112l-.4 .2M88.5 112h16M89.4 112v1.6h-1.9v-1.6h-6.1v1.6h-1.9v-1.6h-6.1v1.6h-1.9v-.7M90.2 111.2l-.8 .8M90.2 108.2l-1.7 1.7M90.2 104.8l-1.7 1.8M90.2 107.8l-1.7 1.8"/>
<path d="M90.2 110.8l-1.2 1.2M90.2 104.4l-1.7 1.8M90.2 107.4l-1.7 1.8M90.2 110.4l-1.6 1.6M90.2 106.3l-1.7 1.8M90.2 109.3l-1.7 1.8M90.2 102.2l-1.7 1.8M90.2 105.2l-1.7 1.7M90.2 101.8l-1.7 1.8M90.2 101.4l-1.7 1.8M90.2 103.3l-1.7 1.8M90.2 111.2v-9.8h4.5v9.8"/>
<path d="M90.2 110.7h.1M90.2 111.2l-.5 .8M90.2 111.2h.1M90.2 111.9h.1M90.2 111.5v.4M90.3 109.1v-.1h.6v3M90.3 110.7h.1M90.3 109.5l-.1 .2M90.3 109.5h.1M90.3 109.5v1.3M90.4 109v3M90.5 101.9l-.1 .1"/>
<path d="M90.6 100l-2.1 2.1M90.9 109.8l-.5 .5M90.9 111.2h3.2M90.9 112l.4 .2M91 100.7l-.7 .7M91 101.9l-.1 1.6 .9 3.9-.5 .1-.9-3.9v-1.7h3.5v1.5h-.8l-.2 .2v3.9h-.9v-4l-1.1-.1M91 103.7l-.4 .4M91 101l-.3 .4M91 100.9v.5M91 100.9h2.9M91.3 112.2l.2 .3M91.4 105.5l-.4 .5"/>
<path d="M91.4 112l-.1 .2M91.5 112.9v11.8a1.02 1.02 0 0 0 1 1.1 1.02 1.02 0 0 0 1-1.1v-11.8M91.5 112.5v.4M91.5 113.6h2M91.5 112.9h2M91.5 112.5h2M91.5 106.2l-.4 .4M91.5 112.9h.1M91.6 106.8l-.4 .4M92 107.4h.9M93.5 113.2l-.4 .4M93.5 112.5v.4"/>
<path d="M93.5 112l.1 .2M93.6 112.2l-.1 .3M93.8 106.9l-.5 .5M93.9 100.9v.5M94 112l-.4 .2M94 101.9h.5v1.6l-.8 4-.5-.1 .8-3.9zM94.4 104l-.6 .6M94.5 103.2l-.5 .5M94.5 102.4l-.5 .5M94.6 109.8l-.5 .5M94.6 109.1l-.5 .5M94.6 109v3"/>
<path d="M94.6 109.5h.1M94.6 110.7h.1M94.6 109.5l.1 1.3M94.7 111.9h.1M94.7 109.1v-.1h-.6v3M94.7 111.2h.1M94.7 111.5v.4M94.7 110.7h-.1M94.7 111.2l.5 .8M95.5 112v1.6h1.9v-1.6M97.9 111.7l-.3 .3M98.2 106.2l-3.5 3.5-.1-.2"/>
<path d="M98.2 103.2l-3.5 3.5M98.2 109.2l-2.8 2.8M98.2 102.8l-3.5 3.5M98.2 105.8l-3.5 3.5M98.2 108.8l-3.1 3.1M98.2 102.4l-3.5 3.6M98.2 105.4l-3.5 3.5M98.2 108.4l-3.2 3.3M98.2 104.3l-3.5 3.5M98.2 107.3l-3.5 3.5M98.2 110.3l-1.7 1.7M98.2 110.7h.1"/>
<path d="M98.2 111.2l-.5 .8M98.2 111.2h.1M98.2 111.9h.1M98.2 111.5v.4M98.3 109.1v-.1h.6v3M98.3 110.7h.1M98.3 109.5l-.1 .2M98.3 109.5h.1M98.3 109.5v1.3M98.4 109v3l.5-.5M98.8 101.9l-.4 .3M98.9 110.8l-.5 .5"/>
<path d="M98.9 110l-.5 .5M98.9 111.2h3.2M98.9 100.6l-4.2 4.2M98.9 112l.4 .2M99 101.9l-.1 1.6 .9 3.9-.5 .1-.9-3.9v-1.7h3.5v1.5h-.8l-.2 .2v3.9h-.9v-4l-1.1-.1M99 103.9l-.4 .4M99 100.9v.5M99 100.9h2.9M99.1 104.5l-.4 .4M99.3 105.1l-.4 .4M99.3 112.2l.2 .3M99.4 112l-.1 .2"/>
<path d="M99.5 112.9v11.8a1.02 1.02 0 0 0 1 1.1 1.02 1.02 0 0 0 1-1.1v-11.8M99.5 112.5v.4M99.5 113.6h2M99.5 112.9h2M99.5 112.5h2M99.7 107l-.4 .4M99.7 112.9l-.2 .3M100 107.4h.9M101.5 113.4l-.2 .2M101.5 112.5v.4M101.5 112l.1 .2M101.6 112.2l-.1 .3"/>
<path d="M101.7 107.2l-.2 .2M101.9 100.9v.5M102 112l-.4 .2M102 101.9h.5v1.6l-.8 4-.5-.1 .8-3.9zM102.3 104.3l-.6 .6M102.5 101.9l-.5 .5M102.6 110.1l-.5 .5M102.6 109v3M102.6 109.5h.1M102.6 110.7h.1M102.6 109.5l.1 .2M102.6 109.5l.1 1.3"/>
<path d="M102.7 111.9h.1M102.7 109.1v-.1h-.6v3M102.7 111.2h.1M102.7 111.5v.4M102.7 101.4v9.8M102.7 101.4h-4.5v9.8M102.7 111.2l.5 .8M104.5 108.9l-1.9 1.8M104.5 102.9l-1.8 1.8M104.5 102.5l-1.8 1.8M104.5 102.2l-1.8 1.7M104.5 105.2l-1.8 1.7"/>
<path d="M104.5 101.1l-1.8 1.7M104.5 104l-1.8 1.8M104.5 105.9l-1.8 1.8M104.5 111.9l-.2 .1M104.5 105.5l-1.8 1.8M104.5 108.5l-1.8 1.8M104.5 111.5l-.5 .5M104.5 108.2l-1.8 1.7M104.5 111.2l-.9 .8M104.5 107l-1.8 1.8M104.5 110l-1.6 1.6M163.6 117.3h2"/>
<path d="M164.5 104.6l-.9 .9M165.3 104.6l.9 1.5M165.4 116.4v-9.8h4.4v9.8l.6 .9M165.4 116.4l-.5 .9M165.4 116.4h.2M165.4 111.6l-1.8 1.7M165.4 114.6l-1.8 1.7M165.4 111.2l-1.8 1.8M165.4 114.2l-1.8 1.8M165.4 113.8l-1.8 1.8M165.4 109.7l-1.8 1.8M165.4 112.7l-1.8 1.8"/>
<path d="M165.4 115.7l-1.6 1.6M165.4 108.6l-1.8 1.7M165.4 108.2l-1.8 1.8M165.4 107.8l-1.8 1.8M165.4 110.8l-1.8 1.8M165.4 106.7l-1.8 1.8M165.4 104.8l-1.8 1.8M165.6 105l-2 2M165.6 117.3a1.17 1.17 0 0 0 1.5 1l.3 .5v12.2h.5v-12.2a1.17 1.17 0 0 0-1.5-1l-.3-.5M165.6 108.7v.2M165.6 115.1v.7M165.6 108.9v6.1h.5"/>
<path d="M165.6 112.9h.5M165.6 117.7v1.1h-2v-14.2h16v14.2h-2v-1.1M165.7 105.3l-2.1 2M166.1 108.7h.9l.1 .1 .1 3.9h.9v-3.9l.2-.1h.9M166.1 115v.8M166.1 114.3l3.7 .1M166.1 115.8h-.5v1.5M166.1 111.1v3.9M166.1 115.8v1.5M166.1 117.3h.3M166.1 106l-.7 .6M166.1 107.1v1.7l.8 3.8-.5 .1-.8-3.8"/>
<path d="M166.2 106.1v.5M166.2 106.1h2.8M166.4 117.3h10.4M166.4 117.3l-.3 .1M167.2 112.6h.9M169 114.8h.1M169 116h.8M169 106.1v.5M169 114.8v.6M169 114.8v1.2h.8M169.1 107.1v1.7l-.8 3.8 .5 .1 .8-3.8v-1.8h-4v1.6M169.9 104.6l-.9 1.5"/>
<path d="M170 116.8v.4M170 117.2l-.7 .1M170 117.2v.1M170.5 104.6l-1.3 1.3M171.6 104.6l-2 2M172 104.6l-2.2 2.1M172.3 104.6l-2.5 2.5M173 117l-.3 .3M173.2 117.2l.7 .1M173.2 116.8v.4M173.2 117.2v.1M173.3 104.6l.9 1.5"/>
<path d="M173.4 104.7l-3.6 3.5M173.4 116h.8M173.4 109.6l-3.6 3.5M173.4 112.5l-3.6 3.6M173.4 115.5l-1.8 1.8M173.4 109.2l-3.6 3.5M173.4 112.2l-3.6 3.5M173.4 115.2l-2.2 2.1M173.4 108.8l-3.6 3.5M173.4 111.8l-3.6 3.5M173.4 114.8l-2.5 2.5M173.4 107.7l-3.6 3.5"/>
<path d="M173.4 110.7l-3.6 3.5M173.4 113.7l-3.3 3.2M173.8 105.4l-4 3.9M173.9 105.7l-4.1 4M174 105.9l-4.2 4.2M174.1 107.1v1.7l.8 3.8-.5 .1-.8-3.8v-1.8h4v1.6M174.1 108.7h.9l.1 .1 .1 3.9h.9v-3.9l.2-.1h.9M174.2 114.8v.6M174.2 114.8h.1M174.2 114.8v1.2h-.8M174.2 106.1v.5M174.2 106.1h2.8"/>
<path d="M175.2 112.6h.9M176.8 117.3l.3 .1M176.8 117.3h.4M177 106.1v.5M177.1 107.1v1.7l-.8 3.8 .5 .1 .8-3.8M177.2 117.3l-.1 .1a.71 .71 0 0 1-.9 .4l-.7 .5-.1 .5v12.2h.5v-12.3a.71 .71 0 0 1 .9-.4l.5-.3 .3-.7M177.2 115v.8M177.2 114.3l-3.8 .1M177.2 115.8h.4v1.5M177.2 112.9h.4M177.2 111.1v3.9M177.2 115.8v1.5"/>
<path d="M177.6 108.7v.2M177.6 115.1v.7M177.6 108.9v6.1h-.4M177.6 117.3h2M177.6 116.4h.2M177.8 116.4v-9.8h-4.4v9.8l-.5 .9M177.8 116.4l.6 .9M177.9 104.6l-.9 1.5M177.9 104.6v.1M178.3 104.6l-1 1M179.4 104.6l-2 2M179.6 106.3l-1.8 1.8"/>
<path d="M179.6 109.3l-1.8 1.8M179.6 105.9l-1.8 1.8M179.6 105.6l-1.8 1.7M179.6 108.6l-1.8 1.7M179.6 107.4l-1.8 1.8M179.6 110.4l-1.8 1.8M179.6 112.3l-1.8 1.8M179.6 115.3l-1.5 1.5M179.6 108.9l-1.8 1.8M179.6 111.9l-1.8 1.8M179.6 114.9l-1.7 1.7M179.6 111.6l-1.8 1.7"/>
<path d="M179.6 114.5l-1.8 1.8M179.6 113.4l-1.8 1.8M179.6 116.4l-.9 .9M230 127.4l-.9 .9M230.8 127.4l.9 1.5M230.9 139.2v-9.8h4.5v9.8l.5 .9M230.9 139.2l-.5 .9M230.9 139.2h.2M230.9 134.4l-1.8 1.7M230.9 137.3l-1.8 1.8M230.9 134l-1.8 1.7M230.9 137l-1.8 1.7"/>
<path d="M230.9 133.6l-1.8 1.8M230.9 136.6l-1.8 1.8M230.9 132.5l-1.8 1.7M230.9 135.5l-1.8 1.7M230.9 138.5l-1.6 1.6M230.9 131.4l-1.8 1.7M230.9 131l-1.8 1.7M230.9 130.6l-1.8 1.8M230.9 129.5l-1.8 1.8M231 127.6l-1.9 1.8M231.1 127.8l-2 2M231.1 139.6h.5v1.6a.71 .71 0 0 0 1 .4l.6 .5 .2 .5v12.2h-.5v-12.3a.71 .71 0 0 0-1-.4l-.5-.3-.2-.3z"/>
<path d="M231.1 132.5v4.5M231.1 132.5v.2M231.1 132.5h.1M231.1 138.9v.7M231.1 137h.5M231.1 137v1.8h.5M231.1 136.7h.5M231.1 132.7h.1M231.2 128.1l-2.1 2M231.6 139.6l-.5 .5M231.6 138.2l-.5 .4M231.6 132.2l-.3 .3"/>
<path d="M231.6 134.9v2.1M231.6 132.5l.8 3.9-.4 .1-.9-3.8M231.6 138.8v.8M231.6 138.1l3.8 .1M231.6 132.5h.1M231.6 137v1.8M231.6 128.8l-.6 .6M231.6 130.9v1.6M231.7 128.9v.5M231.7 128.9h2.9M232.7 136.4h.9M234.6 128.9v.5"/>
<path d="M234.6 138.6v.6M234.6 138.6h.1M234.6 138.6v1.2h1v1.2M234.6 130.9l.1 1.6M234.6 132.5h.1M234.7 132.5l-.8 3.9 .4 .1 .9-3.8M235.2 132.7h.1M235.2 132.5v.2M235.2 132.5h-1.4l-.2 .1v3.9h-.9v-3.9l-1.6-.1M235.2 132.5v-1.6h-4.1v1.6M235.2 132.3l-.2 .2M235.4 127.4l-.8 1.5"/>
<path d="M235.6 139.5v.3h-1M236 127.4l-1.3 1.3M237.1 127.4l-2 2M237.5 127.4l-2.1 2.1M237.9 127.4l-2.5 2.5M238.6 139.8l-.3 .3M238.7 139.5v.3h1M238.8 127.4l.9 1.5M238.9 127.5l-3.5 3.5M238.9 132.3l-3.5 3.6M238.9 135.3l-3.5 3.6M238.9 138.3l-1.8 1.8"/>
<path d="M238.9 132l-3.5 3.5M238.9 135l-3.5 3.5M238.9 138l-2.1 2.1M238.9 131.6l-3.5 3.5M238.9 134.6l-3.5 3.5M238.9 137.6l-2.5 2.5M238.9 130.5l-3.5 3.5M238.9 133.5l-3.5 3.5M238.9 136.5l-3.2 3.2M239.1 132.5v.2M239.1 132.5h1.4l.2 .1v3.9h.9v-3.9l1.6-.1M239.1 132.5v-1.6h4.1v1.6"/>
<path d="M239.1 132.7h.1M239.3 128.2l-3.9 3.9M239.4 128.4l-4 4.1M239.6 130.9l-.5 .5M239.6 128.7l-4.2 4.2M239.6 130.9v1.7l.8 3.8-.4 .1-.9-3.8M239.6 131.6l-.5 .5M239.7 138.6v.6M239.7 138.6h.1M239.7 138.6v1.2h-1v1.2M239.7 128.9v.5M239.7 128.9h2.9"/>
<path d="M240.7 136.4h.9M242.6 128.9v.5M242.6 132.5h.1M242.6 130.9l.1 1.6M242.7 139.6h.5v1.5a1.17 1.17 0 0 1-1.5 1l-.3 .5v12.2h-.5v-12.2a1.17 1.17 0 0 1 1.5-1l.3-.4zM242.7 134.9v2.1M242.7 132.5l-.8 3.9 .4 .1 .9-3.8M242.7 138.8v.8M242.7 138.1l-3.8 .1M242.7 137h.5M242.7 136.7h.5M242.7 137v1.8"/>
<path d="M242.9 139.6l-.2 .2M243.2 139.2h.2M243.2 132.7h.1M243.2 132.7v4.3M243.2 132.5v.2M243.2 132.5h.1M243.2 138.9v.7M243.2 137v1.8h-.5M243.2 138.5l-.3 .3M243.4 139.2v-9.8h-4.5v9.8l-.5 .9M243.4 139.2l.5 .9M243.4 127.4l-.8 1.5"/>
<path d="M243.5 127.4l-.1 .1M243.9 127.4l-1 1M245 127.4l-2.1 2M245.1 129.1l-1.7 1.8M245.1 132.1l-1.7 1.8M245.1 128.7l-1.7 1.8M245.1 131.7l-1.7 1.8M245.1 128.3l-1.7 1.8M245.1 131.3l-1.7 1.8M245.1 130.2l-1.7 1.8M245.1 133.2l-1.7 1.8M245.1 135.1l-1.7 1.7"/>
<path d="M245.1 138.1l-1.5 1.5M245.1 134.7l-1.7 1.8M245.1 137.7l-1.6 1.7M245.1 134.3l-1.7 1.8M245.1 137.3l-1.7 1.8M245.1 136.2l-1.7 1.8M245.1 139.2l-.8 .9M229.1 140.1h2M231.2 141.5v.1h-2.1v-14.2h16v14.2h-2v-.1M231.9 141.6l-.3 .3M232.9 142.9h.5M233.4 142.4l-.5 .4"/>
<path d="M235.6 141l-3.8 .1-.2 .1M235.6 141l-.7 .1M235.6 140.1h3.1M238.7 141l3.8 .1 .2 .1M238.7 141l.7 .1M240.9 142.9h.5M241.5 141.7l-.5 .6M243.2 140.1h1.9M243.2 140l-.5 .5M149.3 188.5h.8M149.3 187.7h.8M149.7 187.3v.8"/>
<path d="M150.6 190.6h.8M150.6 189.8h.8M151 189.4v.8M151.8 192.7h.8M151.8 191.9h.8M152.2 191.5v.8"/>
<circle cx="168.5" cy="187.1" r=".2"/>
</g>
<g font-size="4.2">
<text x="4" y="7.6">REVISION BF</text>
<text x="169.7" y="6.5">SMM-1XX-XX-XX-D-XX-XX-X-XX</text>
</g>
<g font-size="3.5">
<text x="231.7" y="163">IN-PROCESS</text>
<text x="221.1" y="206.2">SMM-1XX-XX-XX-D-XX-XX-X-XX</text>
</g>
<g font-size="3.4">
<text x="84.3" y="57.2">&quot;A&quot;</text>
<text x="84.3" y="83.1">&quot;A&quot;</text>
<text x="126.9" y="155">FIG 1</text>
<text x="169.2" y="151">SECTION &quot;A&quot;-&quot;A&quot;</text>
</g>
<g font-size="3">
<text x="223.7" y="199.5">2 MM SOCKET STRIP</text>
<text x="218.9" y="211.4">JOE Z</text>
<text x="235.6" y="211.4">04/20/2016</text>
</g>
<g font-size="2.8">
<text x="12.6" y="149.9">NOTES:</text>
<text x="13.4" y="155.6">1.</text>
<text x="20.2" y="155.6">REPRESENTS A CRITICAL DIMENSION.</text>
<text x="13.4" y="158.4">2. RETENTION FORCE IN BODY TO BE: 1 Ibs. MIN</text>
<text x="13.4" y="161.2">3. INSERTION FORCE TO BE: 3.0 oz. MAX.</text>
<text x="117.6" y="157.9">-01: THROUGH HOLE</text>
<text x="13.4" y="166.9">5. &quot;-LC&quot; OPTION FOR A 02 POSITION WILL HAVE ONLY ONE LOCKING CLIP (LC-05-TM).</text>
<text x="13.4" y="164.1">4. WITHDRAWAL FORCE TO BE: 0.5 oz. MIN.</text>
<text x="234.5" y="166.7">-01 SHOWN</text>
<text x="13.4" y="172.5">7. FOR -01 LEAD STYLE, LAYER PACKAGE POSITIONS -01 THRU -04.</text>
<text x="13.4" y="169.7">6. &quot;END WALLS&quot; AFTER CUTTING SHOULD BE .025±.005.</text>
<text x="13.4" y="178.2">9. -02 THRU -05 POSITION WITH -K OR -P TO BE PACKAGED IN -TR ONLY. -06 THUR -40 POSITION</text>
<text x="13.4" y="175.3">8. FOR -02 LEAD STYLE WITHOUT PICK &amp; PLACE PAD, LAYER PACKAGE POSITION -02 ONLY.</text>
<text x="12.6" y="183.8">10. MAXIMUM CUT FLASH: .010[.25].</text>
<text x="16.5" y="181">AVAILABLE IN TUBE OR -TR PACKAGING.</text>
<text x="12.6" y="186.6">11. NO FLASH ALLOWED IN SOCKET OR EXTENDING BELOW LEADS.</text>
<text x="12.6" y="189.5">12. DUE TO THE HIGH AMOUNT OF INSERTION FORCE NEEDED. THE -LC OPTION IS</text>
<text x="12.6" y="197.9">13. NOTE DELETED.</text>
<text x="17.2" y="195.1">PLACMENT FOR ALL ASSEMBLIES WITH THE -LC OPTION.</text>
<text x="17.2" y="192.3">NOT COMPATIBLE WITH AUTO PLACEMENT. SAMTEC RECOMMENDS MANUAL</text>
<text x="12.6" y="200.7">14. NOTE DELETED.</text>
<text x="12.6" y="203.6">15. TUBES ARE STANDARD PACKAGING.</text>
<text x="12.6" y="206.4">16. ORDERS WILL BE PACKAGED ACCORDING TO THE SAMTEC PACKAGING EFFICIENCY</text>
<text x="17.2" y="209.2">STANDARDS (SPES) FOUND ON WWW.SAMTEC.COM</text>
<text x="12.6" y="212">17. ATTACH LABEL -4X2 TO EACH REEL.</text>
</g>
<g font-size="2.7">
<text x="231.7" y="10.8">PACKAGING</text>
<text x="144.3" y="17.5">THROUGH HOLE: -01 THRU -40</text>
<text x="155.2" y="13.6">No OF POS PER ROW</text>
<text x="231.7" y="13.8">BLANK: TUBES (SEE NOTE 15)</text>
<text x="231.7" y="16.5">-TR: TAPE &amp; REEL</text>
<text x="145" y="20.2">SURFACE MOUNT: -02 THUR -40</text>
<text x="232.4" y="19.1">MAX. POSITIONS AVAILABLE:</text>
<text x="232.4" y="21.8">27 VERTICAL/ 28 HORIZONTAL</text>
<text x="158.9" y="27.6">LEAD STYLE</text>
<text x="231.7" y="24.5">(SEE SHEET 3)(SEE NOTES 16 &amp; 17)</text>
<text x="231.7" y="27.1">-FR: FULL REEL QTY. TAPE &amp; REEL</text>
<text x="232.4" y="29.8">MAX. POSITIONS AVAILABLE: 27</text>
<text x="153.8" y="31">-01: THROUGH HOLE</text>
<text x="159" y="33.7">(C-56-01-X)</text>
<text x="232.4" y="35.1">(SEE NOTES 16 &amp; 17)</text>
<text x="232.4" y="32.5">VERTICAL/ 28 HORIZONTAL</text>
<text x="153.8" y="36.3">-02: SURFACE MOUNT</text>
<text x="159" y="39">(C-56-02-X)</text>
<text x="225.3" y="41.7">-P: PICK &amp; PLACE PAD</text>
<text x="225.3" y="38.5">PICK &amp; PLACE OPTION</text>
<text x="160.3" y="45.4">PLATING OPTION</text>
<text x="225.3" y="47.1">-K: POLYIMIDE FILM</text>
<text x="228.2" y="44.4">(USE PPP-03, SEE FIG 3, SHT 2)</text>
<text x="228.2" y="49.7">(USE K-DOT-.217-.313-.005)</text>
<text x="228.2" y="52.4">(2 POS MIN, SEE FIG 4, SHT 2)</text>
<text x="41.7" y="58.7">N</text>
<text x="98.8" y="59.5">02</text>
<text x="225.3" y="55.1">(AVAILABLE ON LEAD STYLE -02 ONLY)</text>
<text x="226.2" y="58.3">POLARIZING OPTION</text>
<text x="227.2" y="61.8">INDICATE POSITION</text>
<text x="227.2" y="64.4">(USE PK-07-N)</text>
<text x="107.5" y="70.3">C</text>
<text x="108.5" y="71.1">L</text>
<text x="212.2" y="69.3">-LC: LOCKING CLIP( USE 2 LC-05-TM)</text>
<text x="212.2" y="66">OPTION 1</text>
<text x="218.1" y="74.7">(SEE NOTE 5 &amp; 12)(SEE FIG 5, SHT 2)</text>
<text x="218.1" y="72">(AVAILABLE ONLY WITH LEAD STYLE -02)</text>
<text x="40.5" y="79.1">N-1</text>
<text x="98.8" y="79.1">01</text>
<text x="212.2" y="80.8">ROW OPTION</text>
<text x="212.7" y="84.4">-D: DOUBLE ROW</text>
<text x="212.7" y="87.1">(USE SMM-XX-D-S)</text>
<text x="27.5" y="93.4">SMM-XX-D-S</text>
<text x="170.1" y="100.8">C</text>
<text x="171.1" y="101.6">L</text>
<text x="130.1" y="123.9">C</text>
<text x="106.3" y="132.2">C-56-01-X</text>
<text x="71.4" y="149.3">C</text>
<text x="253" y="144.9">C</text>
<text x="212.4" y="211.5">BY:</text>
<text x="255" y="211.4">SHEET 1 OF 3</text>
</g>
<g font-size="2.7" fill="#f0f">
<text x="12.9" y="17.7">DO NOT</text>
<text x="9.9" y="20.3">SCALE FROM</text>
<text x="12" y="23">THIS PRINT</text>
<text x="45.9" y="47.3">( NO. OF POS. x .0787[2.000])±.005[0.13]</text>
<text x="62.7" y="50.5">(SEE NOTE 11)</text>
<text x="111.2" y="52.7">SEE NOTE 6</text>
<text x="113" y="55.9">(2 PLCS)</text>
<text x="114.1" y="94.6">.080</text>
<text x="120.6" y="94.6">2.03</text>
<text x="127.8" y="94.6">REF</text>
<text x="185.7" y="95.9">.1575</text>
<text x="193.7" y="95.9">4.001</text>
<text x="202.5" y="95.9">REF</text>
<text x="114.5" y="107.5">.140</text>
<text x="121" y="107.5">3.56</text>
<text x="128.2" y="107.5">REF</text>
<text x="15.5" y="119.4">.015</text>
<text x="22" y="119.4">0.38</text>
<text x="29.3" y="119.4">REF</text>
<text x="107" y="120.7">.120</text>
<text x="113.5" y="120.7">3.05</text>
<text x="19.7" y="130.3">.020</text>
<text x="26.2" y="130.3">0.51</text>
<text x="33.5" y="130.3">REF</text>
<text x="70.4" y="137.1">(EITHER DIRECTION)</text>
<text x="73.9" y="134.5">2</text>
<text x="77.4" y="134.5">MAX SWAY</text>
<text x="181.7" y="135.3">.0787</text>
<text x="196" y="135.3">2.000</text>
<text x="44.7" y="141.8">( NO. OF POS. x .0787[2.000])-.0787[2.000]</text>
<text x="145.6" y="142.7">(EITHER DIRECTION)</text>
<text x="149.1" y="140.1">2</text>
<text x="152.7" y="140.1">MAX SWAY</text>
<text x="58.3" y="145">(ACCUM TOL. ±.005)</text>
<text x="244.1" y="149.2">.130</text>
<text x="250.6" y="149.2">3.30</text>
</g>
<g font-size="2.5">
<text x="141.2" y="48.8">-S: 30μ&quot; SELECTIVE GOLD IN CONTACT AREA,</text>
<text x="141.2" y="53.7">-F: 3μ&quot; FLASH SELECTIVE GOLD IN CONTACT AREA,</text>
<text x="144.5" y="51.3">MATTE TIN ON TAIL</text>
<text x="141.2" y="58.7">-H: 30μ&quot; HEAVY GOLD IN CONTACT AREA,</text>
<text x="144.5" y="56.2">MATTE TIN ON TAIL</text>
<text x="141.2" y="63.6">-L: 10μ&quot; LIGHT SELECTIVE GOLD IN CONTACT AREA,</text>
<text x="145.2" y="61.1">3μ&quot; GOLD ON TAIL</text>
<text x="141.2" y="68.6">-SM: 30μ&quot; SELECTIVE GOLD IN CONTACT AREA,</text>
<text x="145.2" y="66.1">MATTE TIN ON TAIL</text>
<text x="147.2" y="71">MATTE TIN ON TAIL</text>
<text x="141.2" y="73.5">-FM: 3μ&quot; FLASH SELECTIVE GOLD IN CONTACT AREA,</text>
<text x="146.5" y="76">MATTE TIN ON TAIL</text>
</g>
<g font-size="2.4">
<text x="144.3" y="199.8">INSULATOR: LCP UL 94V-O, COLOR: BLACK</text>
<text x="144.3" y="202.3">CONTACT: BeCu</text>
</g>
<g font-size="2.1">
<text x="17" y="154.8">C</text>
<text x="144.1" y="178.1">UNLESS OTHERWISE SPECIFIED,</text>
<text x="144.1" y="180.2">DIMENSIONS ARE IN INCHES.</text>
<text x="144.4" y="183">TOLERANCES ARE:</text>
<text x="144.7" y="188.5">.XX:</text>
<text x="144.7" y="190.6">.XXX:</text>
<text x="150.4" y="188.5">.01 [0.3]</text>
<text x="151.7" y="190.6">.005 [0.13]</text>
<text x="166.8" y="188.5">2</text>
<text x="144.7" y="192.7">.XXXX:</text>
<text x="152.9" y="192.7">.0020 [0.051]</text>
</g>
<g font-size="2" fill="#f0f">
<text x="188.5" y="134.3">+.0090</text>
<text x="188.7" y="136.2">-.0050</text>
<text x="202.8" y="134.3">+0.229</text>
<text x="203" y="136.2">-0.127</text>
</g>
<g font-size="2">
<text x="221.5" y="188.7">520 PARK EAST BLVD, NEW ALBANY, IN 47150</text>
<text x="221.5" y="190.8">PHONE: 812-944-6733</text>
<text x="246.1" y="190.8">FAX: 812-948-5047</text>
<text x="221.5" y="193">e-Mail</text>
<text x="229.3" y="193">info@SAMTEC.com</text>
<text x="252.2" y="193">code 55322</text>
</g>
<g font-size="1.8">
<text x="144.2" y="185.7">DECIMALS</text>
<text x="162.9" y="185.7">ANGLES</text>
<text x="212.3" y="196.4">DESCRIPTION:</text>
<text x="212.4" y="202.9">DWG. NO.</text>
</g>
<g font-size="1.7">
<text x="178" y="177">*</text>
<text x="186" y="176.6">PROPRIETARY NOTE</text>
<text x="208.2" y="177.1">*</text>
<text x="144.3" y="196.3">MATERIAL:</text>
<text x="163.6" y="196.3">DO NOT SCALE DRAWING</text>
<text x="195.2" y="196.2">SHEET SCALE: 4:1</text>
<text x="143.7" y="212">F:\DWG\MISC\MKTG\SMM-1XX-XX-XX-D-XX-XX-X-XX-MKT.SLDDRW</text>
</g>
<g font-size="1.4" fill="#1f497d">
<text x="177.3" y="178.7">THIS DOCUMENT CONTAINS CONFIDENTIAL AND</text>
<text x="177.3" y="180.5">PROPRIETARY INFORMATION AND ALL DESIGN,</text>
<text x="177.3" y="182.3">MANUFACTURING, REPRODUCTION, USE, PATENT RIGHTS</text>
<text x="177.3" y="184.1">AND SALES RIGHTS ARE EXPRESSLY RESERVED BY SAMTEC,</text>
<text x="177.3" y="185.9">INC. THIS DOCUMENT SHALL NOT BE DISCLOSED, IN WHOLE</text>
<text x="177.3" y="187.7">OR PART, TO ANY UNAUTHORIZED PERSON OR ENTITY NOR</text>
<text x="177.3" y="189.5">REPRODUCED, TRANSFERRED OR INCORPORATED IN ANY</text>
<text x="177.3" y="191.3">OTHER PROJECT IN ANY MANNER WITHOUT THE EXPRESS</text>
<text x="177.3" y="193.1">WRITTEN CONSENT OF SAMTEC, INC.</text>
</g>
</svg>
